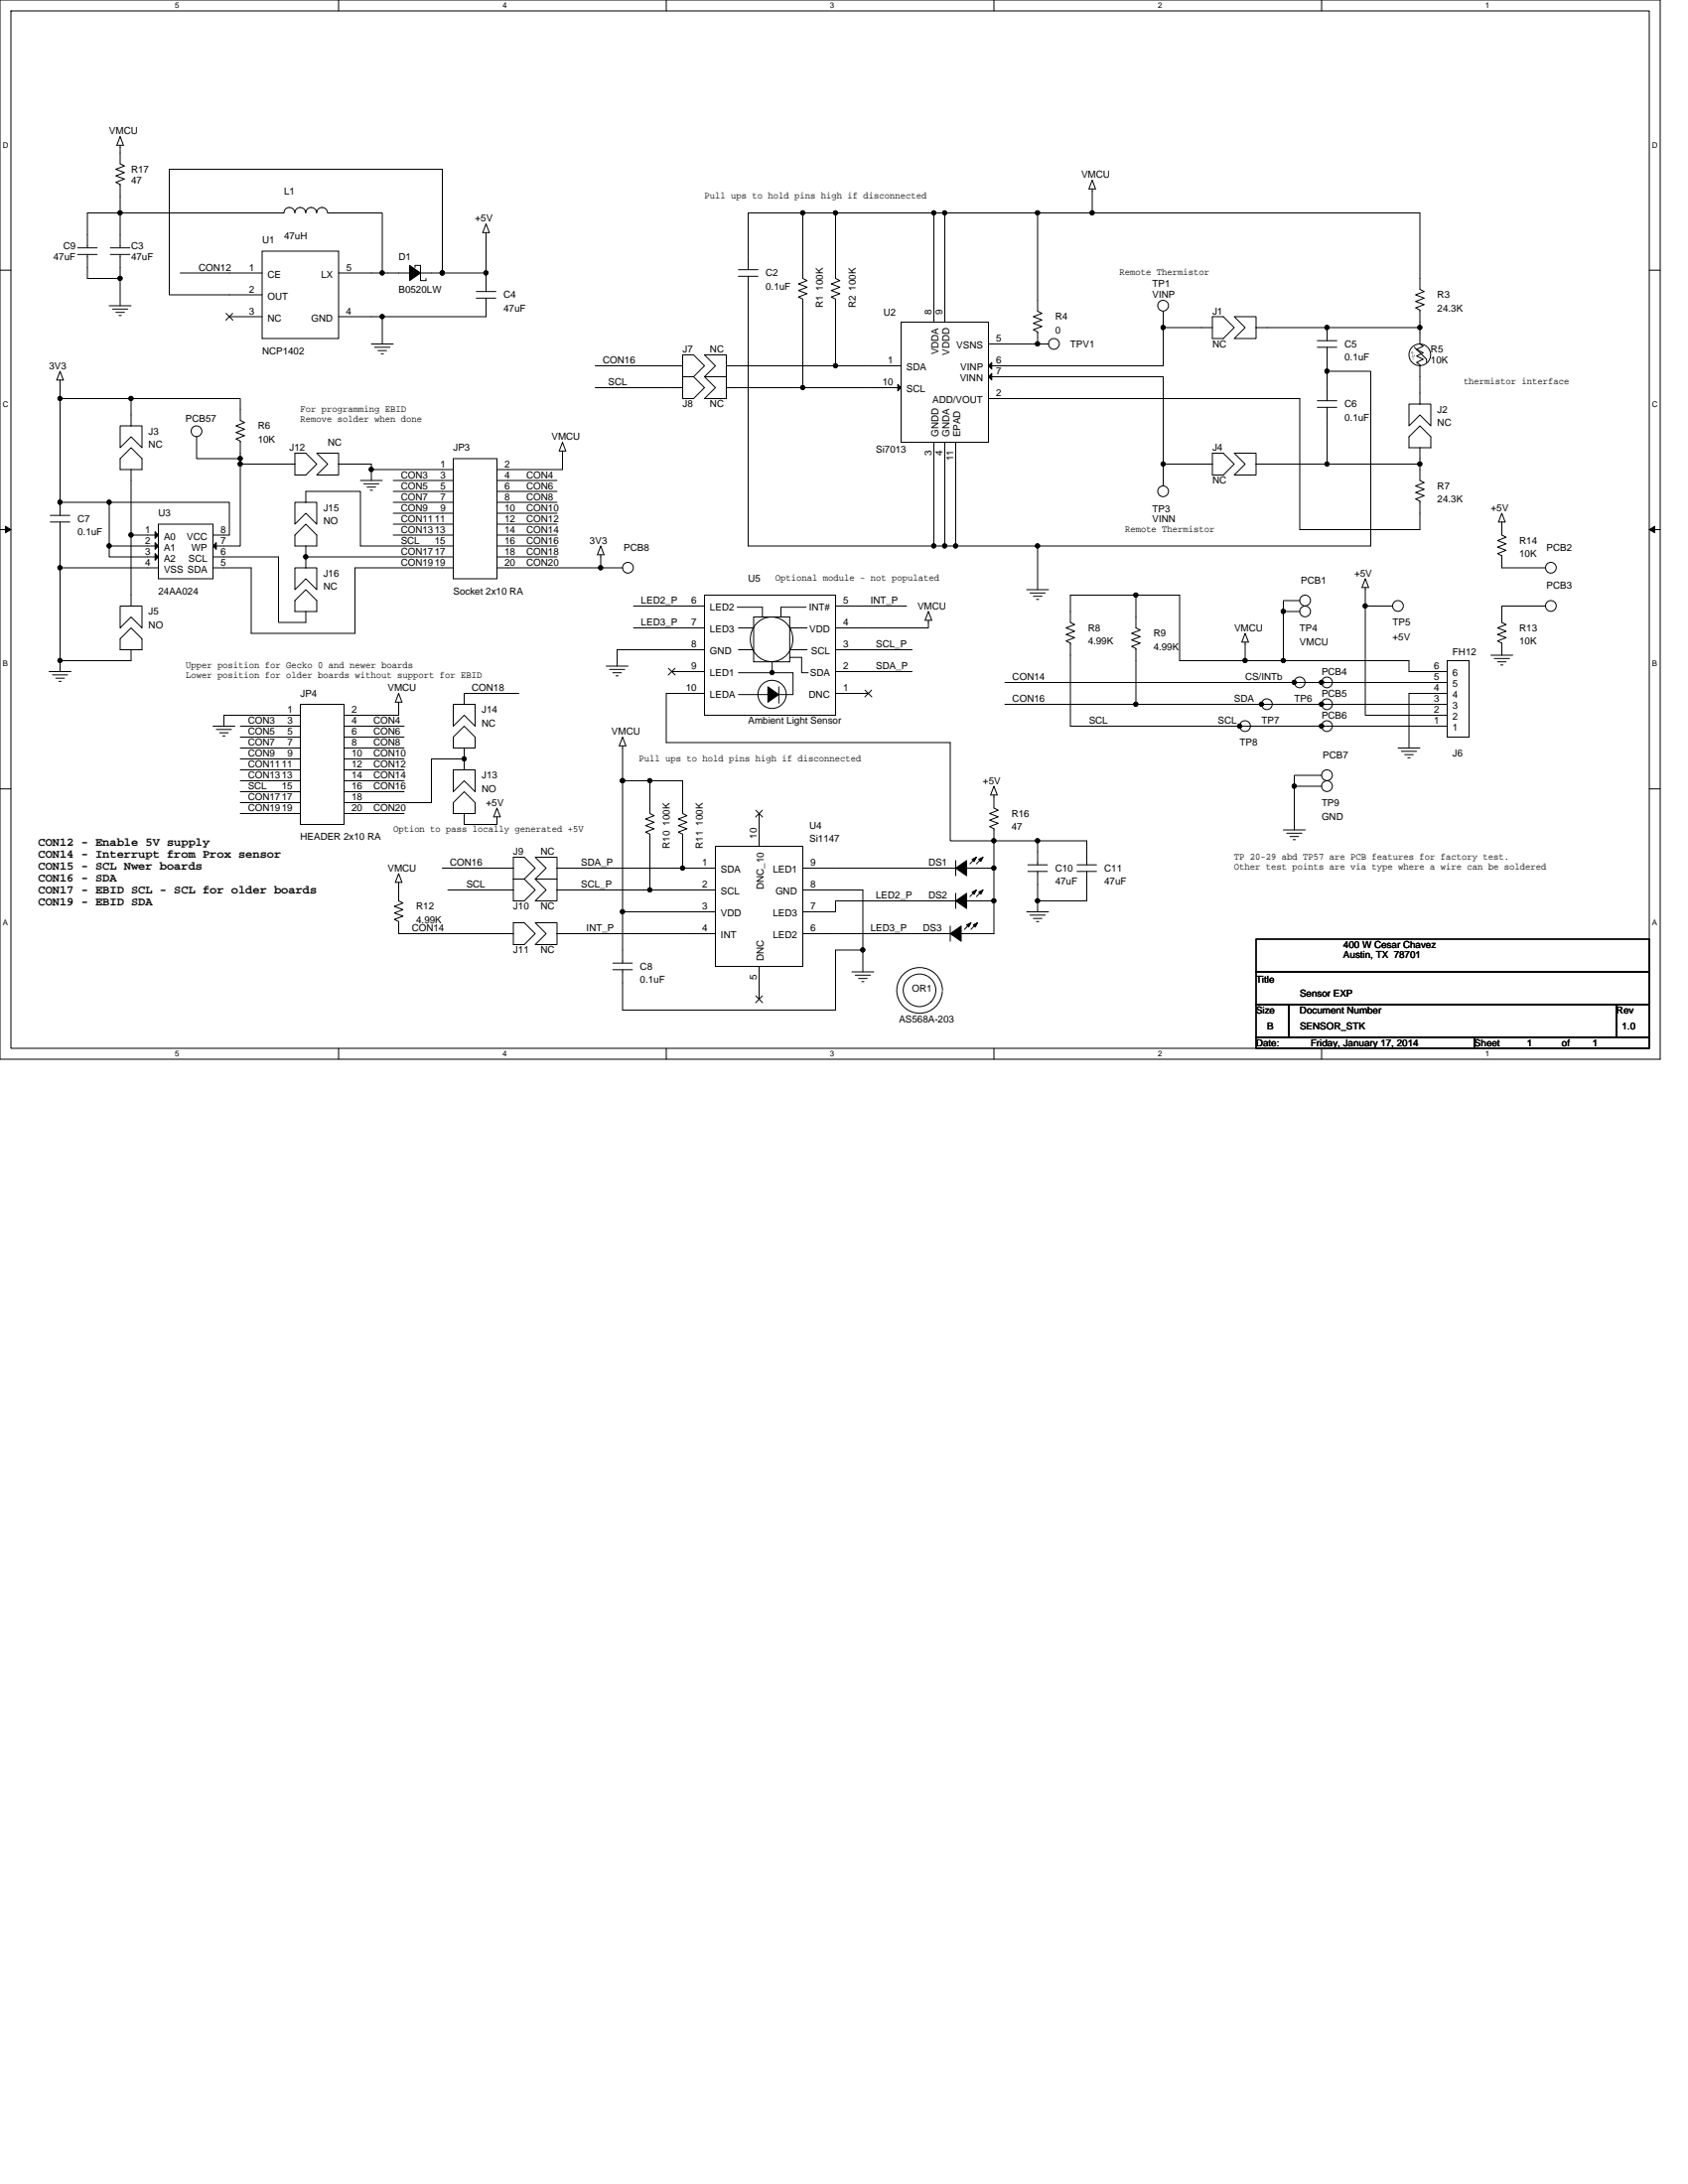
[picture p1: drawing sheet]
<svg xmlns="http://www.w3.org/2000/svg" width="216mm" height="279mm" viewBox="0 0 216 279" stroke-linecap="round" stroke-linejoin="round" font-family="sans-serif">
<path d="M0 0h212.3v135.5h-212.3zM1.4 1.4h209.5v132.7h-209.5z" fill="none" stroke="#000" stroke-width=".13"/>
<g fill="#fff">
<path d="M22.4 .1h.5v1.2h-.5z"/>
<path d="M22.4 134.3h.5v1.1h-.5z"/>
</g>
<path d="M43.3 0v1.4M43.3 134.1v1.4" fill="none" stroke="#000" stroke-width=".13"/>
<g fill="#fff">
<path d="M64.3 .1h.5v1.2h-.5z"/>
<path d="M64.3 134.3h.5v1.1h-.5z"/>
</g>
<path d="M85.2 0v1.4M85.2 134.1v1.4" fill="none" stroke="#000" stroke-width=".13"/>
<g fill="#fff">
<path d="M106.2 .1h.5v1.2h-.5z"/>
<path d="M106.2 134.3h.5v1.1h-.5z"/>
</g>
<path d="M127.1 0v1.4M127.1 134.1v1.4" fill="none" stroke="#000" stroke-width=".13"/>
<g fill="#fff">
<path d="M148.1 .1h.5v1.2h-.5z"/>
<path d="M148.1 134.3h.5v1.1h-.5z"/>
</g>
<path d="M169 0v1.4M169 134.1v1.4" fill="none" stroke="#000" stroke-width=".13"/>
<g fill="#fff">
<path d="M190 .1h.5v1.2h-.5z"/>
<path d="M190 134.3h.5v1.1h-.5z"/>
<path d="M.4 18h.7v1.1h-.7z"/>
<path d="M211.3 18h.7v1.1h-.7z"/>
<path d="M.4 51.1h.7v1.2h-.7z"/>
<path d="M211.3 51.1h.7v1.2h-.7z"/>
</g>
<path d="M0 34.6h1.4M210.9 34.6h1.4" fill="none" stroke="#000" stroke-width=".13"/>
<g fill="#fff">
<path d="M.4 84.3h.6v1.1h-.6z"/>
<path d="M211.3 84.3h.7v1.1h-.7z"/>
</g>
<path d="M0 67.8h1.4M210.9 67.8h1.4" fill="none" stroke="#000" stroke-width=".13"/>
<path d="M.7 67.3l.7 .5-.7 .4zM210.9 67.8l.7-.5v.9z" fill="#000" stroke="#000" stroke-width=".13"/>
<g fill="#fff">
<path d="M.4 117.5h.6v1.1h-.6z"/>
<path d="M211.3 117.5h.7v1.1h-.7z"/>
</g>
<g fill="none" stroke="#000" stroke-width=".13">
<path d="M15.4 17.5l.4 1.1h-.9zM15.4 18.6v2.4l.5 .2-1.1 .5 1.1 .4-1.1 .4 1.1 .4-1.1 .4 .6 .3v3.6M9.9 32.6h2.5M9.9 31.7h2.5M11.2 32.6v3h4.2M14 39.1h2.8M14.1 32.6h2.5M14.1 31.7h2.5M14.4 39.5h1.9M14.8 40h1.1M15.4 35.6v3.5M15.4 32.6v3"/>
<path d="M15.4 27.2v4.5M15.4 27.2h-4.2v4.5M15.4 27.2h20.9M23.1 34.9h10.4M33.5 32.1h9.8v11.2h-9.8zM37.7 27.2a.69 .69 0 0 0-.7-.7 .69 .69 0 0 0-.7 .7M39.1 27.2a.69 .69 0 0 0-.7-.7 .69 .69 0 0 0-.7 .7M40.5 27.2a.69 .69 0 0 0-.7-.7 .69 .69 0 0 0-.7 .7M41.9 27.2a.69 .69 0 0 0-.7-.7 .69 .69 0 0 0-.7 .7M41.9 27.2h7v7.7M43.3 34.9h5.6M48.9 34.9h3.5"/>
<path d="M53.1 34.2v-.2h.7v1.9h.7v-.3M53.8 34.9h2.8M56.6 34.9v-13.2h-34.9v16h11.8M56.6 34.9h5.6M60.9 38.1h2.5M60.9 37.3h2.5M62.2 38.1v2.4h-13.3M62.2 34.9v2.4M62.2 29.8v5.1M62.2 28.6l.4 1.2h-.9zM94.4 34.5h2.5M94.4 35.3h2.5"/>
<path d="M95.7 34.5v-7.3h7v8.4l.5 .3-1.1 .4 1.1 .4-1.1 .5 1.1 .4-1.1 .4 .6 .3v11.3h-9.8M95.7 35.3v34.5h23.7M102.7 27.2h4.2v8.4l.5 .3-1.1 .4 1.1 .4-1.1 .5 1.1 .4-1.1 .4 .6 .3v8.5h-14M106.9 27.2h12.5v14M119.4 27.2h1.4M120.8 27.2h11.9M120.8 27.2v14M132.7 27.2v12.6l.6 .3-1.1 .4 1.1 .4-1.1 .5 1.1 .4-1.1 .4 .5 .3v1.5M132.7 27.2h7M139.7 27.2h41.9v9.8l.6 .3-1.1 .4 1.1 .4-1.1 .5 1.1 .4-1.1 .4 .5 .3v2.2M139.7 23.1l.4 1.1h-.8zM139.7 24.2v3"/>
<path d="M148.8 39.8h.1M148.8 39.8v2.1h6.3M7.7 47.5l.4 1.1h-.8zM7.7 51v13.3M7.7 48.6v2.4M7.7 51h9.1M15.2 40.4h.3M15.4 54.5h2.8v2.8l-1.4-1.4-1.4 1.4zM16.8 57.3l1.4 1.4v1.4h-2.8v-1.4zM16.8 51h13.9v2.8l.6 .3-1.1 .4 1.1 .4-1.1 .4 1.1 .4-1.1 .5 .5 .2v2.3M16.8 51v3.5M25.1 55.9v2.8h5.6"/>
<path d="M25.1 55.9h.1M28.9 40.1l.9 .9M29.3 40.5h4.2M29.8 40.1l-.9 .9M30.7 59.4h7M30.7 58.7v.7M30.7 59.4v10.4h-3.5M37.7 58h1.4l1.4 1.4-1.4 1.4h-1.4zM40.5 58h2.8v2.8h-2.8l1.4-1.4zM43.3 59.4h4.2v.7M43.3 40.5h5.6v3.5M47.5 44h2.8"/>
<path d="M47.9 44.4h2M48.3 44.9h1.1M48.7 45.3h.3M58 58.7h5.6v15.3h-5.6zM71.9 57.7v2.4h-8.3M71.9 56.6l.5 1.1h-.9zM76.1 46.8h11.2M76.1 49.6h11.2M87.3 48.2v1.4M87.3 48.2h1.4M87.3 46.8v-1.4h1.4l1.4 1.4-1.4 1.4M87.3 46.8v1.4"/>
<path d="M88.7 48.2l1.4 1.4-1.4 1.4h-1.4v-1.4M90.1 48.2h2.8v2.8h-2.8l1.4-1.4zM90.1 45.4h2.8v2.8h-2.8l1.4-1.4zM102.7 49.6h12.6M106.9 46.8h8.4M115.3 41.2h11.1v15.4h-11.1zM119.4 56.6v13.2M120.8 56.6v13.2M122.2 56.6v13.2M126.4 51h39.8v16.8h15.4v-3.7l-.5-.3 1.1-.4-1.1-.4 1.1-.4-1.1-.4 1.1-.5-.6-.2v-2.1M126.4 44h6.3M126.4 48.2h22.4v11.2"/>
<path d="M132.7 44h1.4M134.1 44h.1M148.8 41.9v4.9h-22.4M148.8 59.4h6.3M148.8 59.4v2.8M155.1 40.5h1.4l1.4 1.4-1.4 1.4h-1.4zM155.1 58h1.4l1.4 1.4-1.4 1.4h-1.4zM157.9 40.5h2.8v2.8h-2.8l1.4-1.4zM157.9 58h2.8v2.8h-2.8l1.4-1.4zM160.7 41.9h9M160.7 59.4h9M168.5 52.1h2.5"/>
<path d="M168.5 51.3h2.5M168.5 44.4h2.5M168.5 43.6h2.5M169.7 47.5v3.8M169.7 52.1v7.3M169.7 59.4h11.9M169.7 41.9h11.9M169.7 44.4v3.1h5.6v22.3h-42.6M169.7 41.9v1.7M180.2 51.7h2.8v2.8l-1.4-1.4-1.4 1.4zM180.9 44.4l1.6 1.6v.4M181.6 41.9v2.1l.4 .3-.8 .4 .8 .4-.8 .5 .8 .4-.8 .4 .4 .3v5"/>
<path d="M181.6 57.3v2.1M181.6 54.5l1.4 1.4v1.4h-2.8v-1.4zM6.4 65.9h2.5M6.4 66.8h2.5M7.7 72.6h12.6M7.7 64.3h6.3M7.7 66.8v5.8M7.7 72.6v11.9M7.7 64.3v1.6M14 64.3v5.5h6.3M14 64.3h15.3v4.2h-2.1M14 69.8v1.4h6.3"/>
<path d="M15.4 77.5h2.8v2.8l-1.4-1.4-1.4 1.4zM16.8 68.5v9M16.8 60.1v8.4h3.5M20.3 67.1h6.9v6.9h-6.9zM27.2 72.6h4.9v8.4h13.3v-8.4h12.6M27.2 71.2h8.4v8.4h3.5v-1.4M37.7 64.3h2.8v2.8l-1.4-1.4-1.4 1.4zM37.7 72.6h2.8v2.8l-1.4-1.4-1.4 1.4zM39.1 64.3v-1.4h7v7l11.9-.1M39.1 69.8v1.4M39.1 71.2v1.4M39.1 71.2h18.9"/>
<path d="M39.1 67.1l1.4 1.4v1.3h-2.8v-1.3zM39.1 75.4l1.4 1.4v1.4h-2.8v-1.4zM46.1 61.5h2.8M46.5 61.9h2M46.9 62.3h1.1M47.3 62.7h.3M47.5 60.1v1.4M47.5 60.1h10.5M50.3 61.5h7.7M50.3 62.9h7.7M50.3 64.3h7.7M50.3 65.7h7.7"/>
<path d="M50.3 67.1h7.7M50.3 68.5h7.7M63.6 61.5h7.6M63.6 62.9h7.6M63.6 64.3h7.6M63.6 65.7h7.6M63.6 67.1h7.6M63.6 68.5h7.6M63.6 69.8h7.6M63.6 71.2h7.6M63.6 72.6h13.2M76.8 72.6h2.8"/>
<path d="M76.8 71v1.6M76.8 69.8l.5 1.2h-.9zM79.6 72.6h.1M81 77.5h9.1M90.1 76.1h16.8v15.4h-16.8zM94.3 77.7h3.2v1.2M96.4 78.9h4.6v5.8h-4.6zM97 79.6a2.79 2.79 0 0 1 3.7 .2 2.79 2.79 0 0 1 .1 3.8 2.73 2.73 0 0 1-3.4 .7 2.73 2.73 0 0 1-1.4-3.2l.2-.6 .4-.5zM103.1 77.7h-3.2v1.2M116 77.5h-9.1M118.7 78.2l.5 1.2h-.9zM118.7 79.4v.9h-11.8"/>
<path d="M119.4 69.8h1.4M120.8 69.8h1.4M122.2 69.9h10.5v5.5M131.3 75.4h2.8M131.7 75.9h2M132.2 76.3h1.1M132.6 76.7h.3M145.3 76.1h-8.4v3.5l.6 .3-1.1 .4 1.1 .5-1.1 .4 1.1 .4-1.1 .4 .5 .3v10.6h21.7M148.8 62.2h.1M164.1 78.2v6.3h-4.8M164.1 78.2h2.1M166.2 76.8h.1"/>
<path d="M166.2 78.2h.1M166.2 76.8h-2.1v1.4M174.6 74l.4 1.2h-.8zM174.6 77.5v14h10.5M174.6 75.2v2.3M174.6 77.5h3.5M178.1 77.5h.1M192.1 65.7l.4 1.1h-.8zM192.1 66.8v1.7l.5 .2-1.1 .5 1.1 .4-1.1 .4 1.1 .4-1.1 .4 .6 .3v1.5h5.6M197.7 77.5h-5.6v2.1l.5 .3-1.1 .4 1.1 .5-1.1 .4 1.1 .4-1.1 .4 .6 .3v1.5M197.7 77.5h.1M197.7 72.6h.1"/>
<path d="M6.3 85.9h2.8M6.7 86.3h2M7.1 86.8h1.1M7.5 87.2h.3M7.7 84.5v1.4M16.8 80.3l1.4 1.4v1.4h-2.8v-1.4zM16.8 83.1v1.4h-9.1M27.2 92.9h2.8M27.7 93.3h1.9M28.1 93.7h1.1M28.5 94.1h.3M30.7 92.9h7.7"/>
<path d="M30.7 94.3h7.7M30.7 95.7h7.7M30.7 97.1h7.7M30.7 98.5h7.7M30.7 99.9h7.7M38.4 90.1h5.6v15.4h-5.6zM38.4 91.5h-9.8v1.4M44 94.3h7.7M44 92.9h7.7M44 95.7h7.7M44 97.1h7.7M44 98.5h7.7"/>
<path d="M44 99.9h7.7M51 89.8v1.7h-7M51 88.7l.4 1.1h-.8zM58 90.1h2.8v2.8l-1.4-1.4-1.4 1.4zM58 98.5h2.8v2.8l-1.4-1.4-1.4 1.4zM59.4 92.9l1.4 1.4v1.4h-2.8v-1.4zM59.4 97.1h-4.2v5.6h-11.2M59.4 95.7v1.4M59.4 97.1v1.4M66.4 88.7h-7v1.4M77.5 85.2h2.8M78 85.6h1.9"/>
<path d="M78.4 86.1h1.1M78.8 86.5h.3M79.6 99.9h3.5v4.2l.6 .3-1.1 .4 1.1 .4-1.1 .4 1.1 .4-1.1 .4 .5 .3v7.2M79.6 99.9v16.7h11.9M79.6 95.4v4.5M79.6 94.3l.5 1.1h-.9zM81 80.3h9.1M83.1 99.9h4.2v4.2l.6 .3-1.1 .4 1.1 .4-1.1 .4 1.1 .4-1.1 .4 .5 .3v4.4M85.5 85.5l.9 .9M85.9 85.9h4.2M86.3 85.5l-.8 .9M90.1 83.1h-11.2v2.1"/>
<path d="M90.1 88.7h-4.9v6.3h36.3v12.6h5.6M94.4 88.9h3.8M94.4 80.3h2M94.4 83.1h2M94.4 86.1h7v2.8h-1.8M98.8 84.7v1.4M99.6 87.9v2.1M101 84.1h1.5v2h.9M101 80.3h2.2M101 83.1h2.2M106.9 83.1h9.7M106.9 85.9h9.7"/>
<path d="M106.9 88.7h4.2M110.6 88.3l.9 .9M111.5 88.3l-.9 .9M128.5 87.3h37M145.3 90.1h16.1M158.6 92.9h26.5M158.6 92.9h.1M159.3 81l.4 1.1h-.9zM159.3 82.1v2.4h-8.4v-8.4h-5.6v4.2l.5 .3-1.1 .4 1.1 .4-1.1 .5 1.1 .4-1.1 .4 .6 .3v7.1h-16.8M161.4 90.1h7.6M161.4 90.1h.1M164.1 84.5h16.1v1.4h4.9"/>
<path d="M165.5 87.3h3.5M165.5 87.3h.1M169 90.1h16.1M169 87.3h16.1M169 99.2h.1M169 87.3h.1M169 90.1h.1M169 92.9h.1M169 99.2h-3.5v1.4M178.8 95.7h2.8M179.2 96.1h2M179.7 96.5h1.1"/>
<path d="M180.1 96.9h.3M185.1 84.5h2.8v9.8h-2.8zM185.1 88.7h-4.9v7M190.7 83.8h2.8M191.1 84.2h2M191.5 84.7h1.1M191.9 85.1h.3M0 100.9h1.4M30.7 101.3h7.7M30.7 102.7h7.7M30.7 104.1h7.7M44 104.1h7.7"/>
<path d="M44 101.3h7.7M51 112.9v2.4l.5 .2-1.1 .5 1.1 .4-1.1 .4 1.1 .4-1.1 .4 .6 .3v1.5h14.7M51 111.8l.4 1.1h-.8zM56.6 111.1h9.1M57.3 113.9h8.4M58 102.7l1.4-1.4 1.4 1.4v1.4h-2.8zM59.4 104.1v1.4h4.2v-1M63.6 103.4l.4 1.1h-.9zM65.7 112.5v1.4M65.7 112.5h1.4M65.7 111.1v-1.4h1.4l1.4 1.4-1.4 1.4M65.7 111.1v1.4"/>
<path d="M65.7 118h1.4l1.4 1.4-1.4 1.4h-1.4zM67.1 112.5l1.4 1.4-1.4 1.4h-1.4v-1.4M68.5 112.5h2.7v2.8h-2.7l1.3-1.4zM68.5 109.7h2.7v2.8h-2.7l1.3-1.4zM68.5 118h2.7v2.8h-2.7l1.4-1.4zM71.2 111.1h16.1M71.2 119.4h20.3M71.2 113.9h11.9M79.6 116.6v6.6M87.3 111.1h4.2M91.5 108.3h11.2v15.3h-11.2zM91.5 113.9h-8.4"/>
<path d="M96.7 103.7l.8 .8M97.1 104.1v4.2M97.5 103.7l-.9 .8M102.7 111.1h19.5M102.7 119.4h18.8M102.7 113.9h7.7v7.6M121.5 118.5v1.9M122.2 115.3h-15.3v1.3h-4.2M122.2 114.3v1.9M122.2 110.1v1.9M122.9 115.3h4.2M124.2 118l-.8 .9"/>
<path d="M124.9 109.7l-.8 .8M124.9 113.9l-.8 .8M125 118l-.8 .9M125.7 109.7l-.8 .8M125.7 113.9l-.8 .8M127.1 100.6l.5 1.1h-.9zM127.1 115.3v4.1h-4.9M127.1 107.6v3.5M127.1 111.1v4.2M127.1 101.7v1.7l.6 .3-1.1 .4 1.1 .4-1.1 .4 1.1 .4-1.1 .4 .5 .3v1.6M127.1 111.1h-4.2M127.1 107.6h5.6v3"/>
<path d="M131.3 116.6h2.8M131.5 111.5h2.5M131.5 110.6h2.5M131.7 117.1h2M132.2 117.5h1.1M132.6 117.9h.3M132.7 111.5v3.8M132.7 107.6h6.3v3M132.7 115.3v1.3M137.8 111.5h2.5M137.8 110.6h2.5M139 111.5v3.8h-6.3"/>
<path d="M164.1 106.2h2.8M164.6 106.6h1.9M165 107h1.1M165.4 107.4h.3M165.5 100.6h3.5M165.5 100.6v5.6M169 100.6h.1M210.9 100.9h1.4M78.4 123.2h2.5M78.4 124.1h2.5M96.7 127.4l.8 .9M97.1 123.6v4.2"/>
<path d="M97.5 127.4l-.9 .9M109 124.3h2.8M109.4 124.8h1.9M109.8 125.2h1.1M110.2 125.6h.3M110.4 121.5h-3.5v7.7h-27.3v-5.1M110.4 121.5v2.8M120.5 126.7a2.92 2.92 0 0 0-4.1-2.7 2.92 2.92 0 0 0-.7 4.8 2.92 2.92 0 0 0 4.7-1.3l.1-.7M160.7 132.7h27.9v1.4h-27.9zM160.7 128.5h4.1v4.2h-4.1zM160.7 120.1h50.2v4.2h-50.2zM160.7 124.3h50.2v4.2h-50.2z"/>
<path d="M164.8 128.5h42v4.2h-42zM188.6 132.7h22.3v1.4h-22.3zM206.8 128.5h4.1v4.2h-4.1z"/>
<circle cx="148.8" cy="39.1" r=".69"/>
<circle cx="25.1" cy="55.2" r=".69"/>
<circle cx="134.8" cy="44" r=".69"/>
<circle cx="181.6" cy="45.4" r="1.39"/>
<circle cx="80.3" cy="72.6" r=".69"/>
<circle cx="148.8" cy="62.9" r=".69"/>
<circle cx="166.9" cy="76.8" r=".69"/>
<circle cx="166.9" cy="78.2" r=".69"/>
<circle cx="178.8" cy="77.5" r=".69"/>
<circle cx="198.4" cy="72.6" r=".69"/>
<circle cx="198.4" cy="77.5" r=".69"/>
<circle cx="98.8" cy="88.8" r="1.81"/>
<circle cx="159.2" cy="92.9" r=".69"/>
<circle cx="162" cy="90.1" r=".69"/>
<circle cx="166.2" cy="87.3" r=".69"/>
<circle cx="169.7" cy="92.9" r=".69"/>
<circle cx="169.7" cy="87.3" r=".69"/>
<circle cx="169.7" cy="99.2" r=".69"/>
<circle cx="169.7" cy="90.1" r=".69"/>
<circle cx="169.7" cy="100.6" r=".69"/>
<circle cx="117.6" cy="126.7" r="2.08"/>
</g>
<g fill="#000" stroke="#000" stroke-width=".13">
<path d="M114.8 49.2l.5 .4-.5 .4zM126.4 48.2l.5-.4v.8zM126.4 46.8l.5-.4v.8zM19.8 68l.5 .5-.5 .4zM19.8 69.4l.5 .4-.5 .5zM19.8 70.8l.5 .4-.5 .5zM27.2 69.8l.5-.4v.9z"/>
<path d="M52.4 34l1.4 .9-1.4 1z" fill-rule="evenodd"/>
<path d="M98.2 87.9l1.4 1-1.4 .9z" fill-rule="evenodd"/>
<path d="M121.5 119.4l1.4-.9v1.9z" fill-rule="evenodd"/>
<path d="M122.2 111.1l1.4-1v1.9z" fill-rule="evenodd"/>
<path d="M122.2 115.3l1.4-1v1.9z" fill-rule="evenodd"/>
<path d="M123.6 118.3l.6-.3-.3 .6z" fill-rule="evenodd"/>
<path d="M124.3 109.9l.6-.2-.3 .5z" fill-rule="evenodd"/>
<path d="M124.3 114.1l.6-.2-.3 .5z" fill-rule="evenodd"/>
<path d="M124.5 118.3l.5-.3-.2 .6z" fill-rule="evenodd"/>
<path d="M125.2 109.9l.5-.2-.2 .5z" fill-rule="evenodd"/>
<path d="M125.2 114.1l.5-.2-.2 .5z" fill-rule="evenodd"/>
<circle cx="15.4" cy="27.2" r=".27"/>
<circle cx="15.4" cy="35.6" r=".27"/>
<circle cx="48.9" cy="34.9" r=".27"/>
<circle cx="56.6" cy="34.9" r=".27"/>
<circle cx="62.2" cy="34.9" r=".27"/>
<circle cx="102.7" cy="27.2" r=".27"/>
<circle cx="106.9" cy="27.2" r=".27"/>
<circle cx="119.4" cy="27.2" r=".27"/>
<circle cx="120.8" cy="27.2" r=".27"/>
<circle cx="132.7" cy="27.2" r=".27"/>
<circle cx="139.7" cy="27.2" r=".27"/>
<circle cx="7.7" cy="51" r=".27"/>
<circle cx="16.8" cy="51" r=".27"/>
<circle cx="30.7" cy="59.4" r=".27"/>
<circle cx="30.7" cy="58.7" r=".27"/>
<circle cx="48.9" cy="40.5" r=".27"/>
<circle cx="102.7" cy="49.6" r=".27"/>
<circle cx="106.9" cy="46.8" r=".27"/>
<circle cx="132.7" cy="44" r=".27"/>
<circle cx="148.8" cy="59.4" r=".27"/>
<circle cx="148.8" cy="41.9" r=".27"/>
<circle cx="169.7" cy="47.5" r=".27"/>
<circle cx="169.7" cy="59.4" r=".27"/>
<circle cx="169.7" cy="41.9" r=".27"/>
<circle cx="181.6" cy="59.4" r=".27"/>
<circle cx="181.6" cy="41.9" r=".27"/>
<circle cx="7.7" cy="72.6" r=".27"/>
<circle cx="7.7" cy="64.2" r=".27"/>
<circle cx="14" cy="64.2" r=".27"/>
<circle cx="14" cy="69.8" r=".27"/>
<circle cx="16.8" cy="68.4" r=".27"/>
<circle cx="39.1" cy="71.2" r=".27"/>
<circle cx="47.5" cy="60.1" r=".27"/>
<circle cx="76.8" cy="72.6" r=".27"/>
<circle cx="119.4" cy="69.8" r=".27"/>
<circle cx="120.8" cy="69.8" r=".27"/>
<circle cx="122.2" cy="69.8" r=".27"/>
<circle cx="132.7" cy="69.8" r=".27"/>
<circle cx="145.3" cy="76.1" r=".27"/>
<circle cx="164.1" cy="78.2" r=".27"/>
<circle cx="174.6" cy="77.5" r=".27"/>
<circle cx="7.7" cy="84.5" r=".27"/>
<circle cx="59.4" cy="97.1" r=".27"/>
<circle cx="79.6" cy="99.9" r=".27"/>
<circle cx="83.1" cy="99.9" r=".27"/>
<circle cx="98.7" cy="86" r=".27"/>
<circle cx="145.3" cy="90.1" r=".27"/>
<circle cx="158.5" cy="92.9" r=".27"/>
<circle cx="159.2" cy="84.5" r=".27"/>
<circle cx="161.3" cy="90.1" r=".27"/>
<circle cx="164.1" cy="84.5" r=".27"/>
<circle cx="165.5" cy="87.3" r=".27"/>
<circle cx="169" cy="92.9" r=".27"/>
<circle cx="169" cy="87.3" r=".27"/>
<circle cx="169" cy="90.1" r=".27"/>
<circle cx="79.6" cy="116.6" r=".27"/>
<circle cx="83.1" cy="113.8" r=".27"/>
<circle cx="87.3" cy="111" r=".27"/>
<circle cx="127.1" cy="107.6" r=".27"/>
<circle cx="127.1" cy="115.2" r=".27"/>
<circle cx="127.1" cy="111" r=".27"/>
<circle cx="132.7" cy="107.6" r=".27"/>
<circle cx="132.7" cy="115.2" r=".27"/>
<circle cx="165.5" cy="100.6" r=".27"/>
<circle cx="110.3" cy="121.5" r=".27"/>
</g>
<g font-size="1.5">
<text x="4.9" y="108.1">CON12 - Enable 5V supply</text>
<text x="4.9" y="109.7">CON14 - Interrupt from Prox sensor</text>
<text x="4.9" y="111.2">CON15 - SCL Nwer boards</text>
<text x="4.9" y="112.7">CON16 - SDA</text>
<text x="4.9" y="114.2">CON17 - EBID SCL - SCL for older boards</text>
<text x="4.9" y="115.8">CON19 - EBID SDA</text>
</g>
<g font-size="1.2">
<text x="14" y="17.2">VMCU</text>
<text x="16.8" y="22.1">R17</text>
<text x="16.8" y="23.5">47</text>
<text x="138.3" y="22.8">VMCU</text>
<text x="36.3" y="24.9">L1</text>
<text x="60.8" y="28.4">+5V</text>
<text x="90.1" y="25.4">Pull ups to hold pins high if disconnected</text>
<text x="6.8" y="33.3">47uF</text>
<text x="8.1" y="31.9">C9</text>
<text x="16.8" y="31.9">C3</text>
<text x="16.8" y="33.3">47uF</text>
<text x="25.4" y="34.6">CON12</text>
<text x="31.9" y="34.6">1</text>
<text x="33.5" y="31.2">U1</text>
<text x="34.2" y="35.5">CE</text>
<text x="36.3" y="30.6">47uH</text>
<text x="41.1" y="35.5">LX</text>
<text x="44.3" y="34.6">5</text>
<text x="51" y="33.3">D1</text>
<text x="97.9" y="35.3">C2</text>
<text x="143.2" y="35.2">Remote Thermistor</text>
<text x="31.9" y="37.4">2</text>
<text x="31.9" y="40.2">3</text>
<text x="34.2" y="38.3">OUT</text>
<text x="34.2" y="41.1">NC</text>
<text x="39.8" y="41.1">GND</text>
<text x="44.3" y="40.2">4</text>
<text x="51" y="37.4">B0520LW</text>
<text x="64.4" y="38.1">C4</text>
<text x="64.4" y="39.8">47uF</text>
<text x="97.9" y="37">0.1uF</text>
<text x="105.2" y="39.4" transform="rotate(-90 105.2 39.4)">R1 100K</text>
<text x="109.4" y="39.4" transform="rotate(-90 109.4 39.4)">R2 100K</text>
<text x="113" y="40.4">U2</text>
<text x="119.1" y="40.2" transform="rotate(-90 119.1 40.2)">8</text>
<text x="120.5" y="40.2" transform="rotate(-90 120.5 40.2)">9</text>
<text x="135" y="40.9">R4</text>
<text x="147.4" y="36.7">TP1</text>
<text x="147.4" y="38.1">VINP</text>
<text x="155.1" y="40.2">J1</text>
<text x="183.9" y="38.1">R3</text>
<text x="183.9" y="39.8">24.3K</text>
<text x="6.3" y="47.2">3V3</text>
<text x="33.5" y="45.3">NCP1402</text>
<text x="77.1" y="46.5">CON16</text>
<text x="87.3" y="45.1">J7</text>
<text x="90.8" y="45.1">NC</text>
<text x="113.6" y="46.5">1</text>
<text x="116" y="47.4">SDA</text>
<text x="120" y="45.4" transform="rotate(-90 120 45.4)">VDDA</text>
<text x="121.4" y="45.5" transform="rotate(-90 121.4 45.5)">VDDD</text>
<text x="122.3" y="44.6">VSNS</text>
<text x="122.9" y="47.4">VINP</text>
<text x="127.4" y="47.9">7</text>
<text x="127.4" y="46.5">6</text>
<text x="127.4" y="43.7">5</text>
<text x="135" y="42.6">0</text>
<text x="136.9" y="44.4">TPV1</text>
<text x="155.1" y="44.4">NC</text>
<text x="172" y="44.4">C5</text>
<text x="172" y="46.1">0.1uF</text>
<text x="183" y="45.1">R5</text>
<text x="183" y="46.5">10K</text>
<text x="23.7" y="53.9">PCB57</text>
<text x="38.4" y="52.7">For programming EBID</text>
<text x="38.4" y="53.9">Remove solder when done</text>
<text x="77.8" y="49.3">SCL</text>
<text x="87.3" y="52.1">J8</text>
<text x="90.8" y="52.1">NC</text>
<text x="112.9" y="49.3">10</text>
<text x="116" y="50.2">SCL</text>
<text x="119.3" y="51.6">ADD/VOUT</text>
<text x="122.8" y="48.8">VINN</text>
<text x="127.4" y="50.7">2</text>
<text x="172" y="52.1">C6</text>
<text x="172" y="53.8">0.1uF</text>
<text x="183.9" y="52.8">J2</text>
<text x="187.2" y="49.2">thermistor interface</text>
<text x="19" y="55.6">J3</text>
<text x="19" y="57.3">NC</text>
<text x="33" y="54.9">R6</text>
<text x="33" y="56.6">10K</text>
<text x="37" y="57.7">J12</text>
<text x="41.9" y="57">NC</text>
<text x="56.3" y="59.8">1</text>
<text x="58" y="57.7">JP3</text>
<text x="64.5" y="59.8">2</text>
<text x="70.5" y="56.3">VMCU</text>
<text x="112" y="58">Si7013</text>
<text x="119.1" y="58.3" transform="rotate(-90 119.1 58.3)">3</text>
<text x="120" y="55.9" transform="rotate(-90 120 55.9)">GNDD</text>
<text x="120.5" y="58.3" transform="rotate(-90 120.5 58.3)">4</text>
<text x="121.4" y="55.9" transform="rotate(-90 121.4 55.9)">GNDA</text>
<text x="121.9" y="58.9" transform="rotate(-90 121.9 58.9)">11</text>
<text x="122.8" y="55.9" transform="rotate(-90 122.8 55.9)">EPAD</text>
<text x="155.1" y="57.7">J4</text>
<text x="183.9" y="54.5">NC</text>
<text x="41.4" y="65.4">J15</text>
<text x="51.3" y="61.2">CON3</text>
<text x="51.3" y="62.6">CON5</text>
<text x="51.3" y="64">CON7</text>
<text x="51.3" y="65.4">CON9</text>
<text x="56.3" y="61.2">3</text>
<text x="56.3" y="62.6">5</text>
<text x="56.3" y="64">7</text>
<text x="56.3" y="65.4">9</text>
<text x="64.5" y="61.2">4</text>
<text x="64.5" y="62.6">6</text>
<text x="64.5" y="64">8</text>
<text x="64.5" y="65.4">10</text>
<text x="67.3" y="61.2">CON4</text>
<text x="67.3" y="62.6">CON6</text>
<text x="67.3" y="64">CON8</text>
<text x="67.3" y="65.4">CON10</text>
<text x="147.4" y="65.5">TP3</text>
<text x="155.1" y="61.9">NC</text>
<text x="183.9" y="62.6">R7</text>
<text x="183.9" y="64.3">24.3K</text>
<text x="190.7" y="65.4">+5V</text>
<text x="9.9" y="66.8">C7</text>
<text x="9.9" y="68.5">0.1uF</text>
<text x="18.6" y="68.2">1</text>
<text x="18.6" y="69.6">2</text>
<text x="18.6" y="71">3</text>
<text x="20.3" y="66.1">U3</text>
<text x="21" y="69">A0</text>
<text x="21" y="70.4">A1</text>
<text x="21" y="71.8">A2</text>
<text x="23.9" y="69">VCC</text>
<text x="24.1" y="71.8">SCL</text>
<text x="24.5" y="70.4">WP</text>
<text x="28.2" y="69.6">7</text>
<text x="28.2" y="71">6</text>
<text x="28.2" y="68.2">8</text>
<text x="41.4" y="67.1">NO</text>
<text x="51.3" y="66.8">CON1111</text>
<text x="51.3" y="68.2">CON1313</text>
<text x="51.3" y="71">CON1717</text>
<text x="51.3" y="69.6">SCL</text>
<text x="55.6" y="69.6">15</text>
<text x="64.5" y="66.8">12</text>
<text x="64.5" y="68.2">14</text>
<text x="64.5" y="69.6">16</text>
<text x="64.5" y="71">18</text>
<text x="67.3" y="66.8">CON12</text>
<text x="67.3" y="68.2">CON14</text>
<text x="67.3" y="69.6">CON16</text>
<text x="67.3" y="71">CON18</text>
<text x="75.4" y="69.6">3V3</text>
<text x="79.8" y="70.4">PCB8</text>
<text x="143.9" y="68.1">Remote Thermistor</text>
<text x="147.4" y="66.8">VINN</text>
<text x="194.3" y="69.6">R14</text>
<text x="194.3" y="71.2">10K</text>
<text x="197.8" y="70.4">PCB2</text>
<text x="18.6" y="72.3">4</text>
<text x="20.3" y="76">24AA024</text>
<text x="21" y="73.2">VSS SDA</text>
<text x="28.2" y="72.3">5</text>
<text x="41.4" y="73.8">J16</text>
<text x="41.4" y="75.4">NC</text>
<text x="51.3" y="72.4">CON1919</text>
<text x="58" y="76">Socket 2x10 RA</text>
<text x="64.5" y="72.3">20</text>
<text x="67.3" y="72.4">CON20</text>
<text x="82" y="77.3">LED2_P</text>
<text x="88.4" y="77.2">6</text>
<text x="95.7" y="74.5">U5</text>
<text x="99.2" y="74.3">Optional module - not populated</text>
<text x="107.8" y="77.2">5</text>
<text x="111.3" y="77.3">INT_P</text>
<text x="117.3" y="78">VMCU</text>
<text x="166.4" y="74.6">PCB1</text>
<text x="173.2" y="73.8">+5V</text>
<text x="197.8" y="75.3">PCB3</text>
<text x="19" y="78.7">J5</text>
<text x="19" y="80.3">NO</text>
<text x="82" y="80.1">LED3_P</text>
<text x="88.4" y="80">7</text>
<text x="88.4" y="82.8">8</text>
<text x="90.8" y="78.1">LED2</text>
<text x="90.8" y="80.9">LED3</text>
<text x="90.8" y="83.7">GND</text>
<text x="103.5" y="78.1">INT#</text>
<text x="103.5" y="80.9">VDD</text>
<text x="103.7" y="83.7">SCL</text>
<text x="107.8" y="82.8">3</text>
<text x="107.8" y="80">4</text>
<text x="112" y="82.8">SCL_P</text>
<text x="139.1" y="80.8">R8</text>
<text x="139.1" y="82.4">4.99K</text>
<text x="147.5" y="81.4">R9</text>
<text x="147.5" y="83.1">4.99K</text>
<text x="157.9" y="80.8">VMCU</text>
<text x="166.2" y="80.8">TP4</text>
<text x="166.2" y="82.6">VMCU</text>
<text x="178.1" y="80.1">TP5</text>
<text x="178.1" y="81.9">+5V</text>
<text x="185.8" y="83.8">FH12</text>
<text x="194.3" y="80.8">R13</text>
<text x="194.3" y="82.4">10K</text>
<text x="23.7" y="85.5">Upper position for Gecko 0 and newer boards</text>
<text x="23.7" y="86.8">Lower position for older boards without support for EBID</text>
<text x="38.4" y="89.1">JP4</text>
<text x="49.6" y="88.4">VMCU</text>
<text x="60.3" y="88.4">CON18</text>
<text x="87.7" y="88.4">10</text>
<text x="88.4" y="85.6">9</text>
<text x="90.8" y="86.5">LED1</text>
<text x="90.8" y="89.3">LEDA</text>
<text x="103.4" y="89.3">DNC</text>
<text x="103.6" y="86.5">SDA</text>
<text x="107.8" y="88.4">1</text>
<text x="107.8" y="85.6">2</text>
<text x="112" y="85.6">SDA_P</text>
<text x="129.5" y="87">CON14</text>
<text x="129.5" y="89.8">CON16</text>
<text x="157.9" y="89.8">SDA</text>
<text x="159.3" y="87">CS/INTb</text>
<text x="165.5" y="89.8">TP6</text>
<text x="169" y="86.3">PCB4</text>
<text x="169" y="89.1">PCB5</text>
<text x="183.4" y="89.8">3</text>
<text x="183.4" y="88.4">4</text>
<text x="183.4" y="87">5</text>
<text x="183.4" y="85.6">6</text>
<text x="185.8" y="89.3">4</text>
<text x="185.8" y="87.9">5</text>
<text x="185.8" y="86.5">6</text>
<text x="31.7" y="92.6">CON3</text>
<text x="31.7" y="94">CON5</text>
<text x="31.7" y="95.4">CON7</text>
<text x="36.7" y="91.2">1</text>
<text x="36.7" y="92.6">3</text>
<text x="36.7" y="94">5</text>
<text x="36.7" y="95.4">7</text>
<text x="45" y="91.2">2</text>
<text x="45" y="92.6">4</text>
<text x="45" y="94">6</text>
<text x="45" y="95.4">8</text>
<text x="47.8" y="94">CON6</text>
<text x="47.8" y="92.6">CON4</text>
<text x="47.8" y="95.4">CON8</text>
<text x="61.6" y="91.2">J14</text>
<text x="61.6" y="92.9">NC</text>
<text x="78.2" y="94">VMCU</text>
<text x="95.7" y="92.6">Ambient Light Sensor</text>
<text x="139.3" y="92.6">SCL</text>
<text x="155.8" y="92.6">SCL</text>
<text x="158.6" y="95.4">TP8</text>
<text x="161.4" y="92.6">TP7</text>
<text x="169" y="91.9">PCB6</text>
<text x="183.4" y="92.6">1</text>
<text x="183.4" y="91.2">2</text>
<text x="185.8" y="93.5">1</text>
<text x="185.8" y="92.1">2</text>
<text x="185.8" y="90.7">3</text>
<text x="31.7" y="96.8">CON9</text>
<text x="31.7" y="98.2">CON1111</text>
<text x="31.7" y="99.6">CON1313</text>
<text x="31.7" y="101">SCL</text>
<text x="36" y="101">15</text>
<text x="36.7" y="96.8">9</text>
<text x="45" y="96.8">10</text>
<text x="45" y="98.2">12</text>
<text x="45" y="99.6">14</text>
<text x="45" y="101">16</text>
<text x="47.8" y="96.8">CON10</text>
<text x="47.8" y="98.2">CON12</text>
<text x="47.8" y="99.6">CON14</text>
<text x="47.8" y="101">CON16</text>
<text x="61.6" y="99.6">J13</text>
<text x="61.6" y="101.3">NO</text>
<text x="81.7" y="97.4">Pull ups to hold pins high if disconnected</text>
<text x="125.7" y="100.3">+5V</text>
<text x="169.2" y="97">PCB7</text>
<text x="185.8" y="96.8">J6</text>
<text x="31.7" y="102.4">CON1717</text>
<text x="31.7" y="103.8">CON1919</text>
<text x="38.4" y="107.4">HEADER 2x10 RA</text>
<text x="45" y="102.4">18</text>
<text x="45" y="103.8">20</text>
<text x="47.8" y="103.8">CON20</text>
<text x="50.3" y="106.5">Option to pass locally generated +5V</text>
<text x="62.2" y="103.1">+5V</text>
<text x="96.8" y="107.3" transform="rotate(-90 96.8 107.3)">10</text>
<text x="103.5" y="106">U4</text>
<text x="103.5" y="107.7">Si1147</text>
<text x="129.4" y="104.5">R16</text>
<text x="129.4" y="106.2">47</text>
<text x="169" y="103.1">TP9</text>
<text x="169" y="104.9">GND</text>
<text x="49.6" y="111.5">VMCU</text>
<text x="57.6" y="110.8">CON16</text>
<text x="59.6" y="113.6">SCL</text>
<text x="65.7" y="109.4">J9</text>
<text x="69.2" y="109.4">NC</text>
<text x="74.3" y="110.8">SDA_P</text>
<text x="74.3" y="113.6">SCL_P</text>
<text x="85.7" y="108.5" transform="rotate(-90 85.7 108.5)">R10 100K</text>
<text x="89.8" y="110.8">1</text>
<text x="89.8" y="113.6">2</text>
<text x="89.9" y="108.5" transform="rotate(-90 89.9 108.5)">R11 100K</text>
<text x="92.2" y="111.6">SDA</text>
<text x="97.7" y="113.8" transform="rotate(-90 97.7 113.8)">DNC_10</text>
<text x="98.8" y="111.6">LED1</text>
<text x="103.7" y="113.6">8</text>
<text x="103.7" y="110.8">9</text>
<text x="118.7" y="110.8">DS1</text>
<text x="135" y="111.5">C10</text>
<text x="135" y="113.2">47uF</text>
<text x="141.2" y="111.5">C11</text>
<text x="141.2" y="113.2">47uF</text>
<text x="157.9" y="110">TP 20-29 abd TP57 are PCB features for factory test.</text>
<text x="157.9" y="111.2">Other test points are via type where a wire can be soldered</text>
<text x="52.7" y="119.2">CON14</text>
<text x="53.2" y="116.4">R12</text>
<text x="53.2" y="118">4.99K</text>
<text x="65.7" y="116.4">J10</text>
<text x="69.2" y="116.4">NC</text>
<text x="75" y="119.2">INT_P</text>
<text x="89.8" y="116.4">3</text>
<text x="89.8" y="119.1">4</text>
<text x="92.2" y="114.4">SCL</text>
<text x="92.2" y="117.2">VDD</text>
<text x="98.8" y="117.2">LED3</text>
<text x="99.2" y="114.4">GND</text>
<text x="103.7" y="119.1">6</text>
<text x="103.7" y="116.4">7</text>
<text x="111.3" y="119.2">LED3_P</text>
<text x="112" y="115">LED2_P</text>
<text x="118" y="119.2">DS3</text>
<text x="118.7" y="115">DS2</text>
<text x="65.7" y="122">J11</text>
<text x="69.2" y="122">NC</text>
<text x="81.9" y="124.1">C8</text>
<text x="81.9" y="125.7">0.1uF</text>
<text x="92.2" y="120">INT</text>
<text x="96.8" y="125.3" transform="rotate(-90 96.8 125.3)">5</text>
<text x="97.7" y="122.9" transform="rotate(-90 97.7 122.9)">DNC</text>
<text x="98.8" y="120">LED2</text>
<text x="160.7" y="125.7">Title</text>
<text x="171.8" y="121.3">400 W Cesar Chavez</text>
<text x="171.8" y="122.6">Austin, TX 78701</text>
<text x="115" y="130.8">AS568A-203</text>
<text x="116.6" y="126.9">OR1</text>
<text x="160.7" y="129.6">Size</text>
<text x="162.1" y="131.7">B</text>
<text x="166.2" y="129.6">Document Number</text>
<text x="166.2" y="127.6">Sensor EXP</text>
<text x="166.2" y="131.7">SENSOR_STK</text>
<text x="206.8" y="129.6">Rev</text>
<text x="207.5" y="131.7">1.0</text>
<text x="160.7" y="133.8">Date:</text>
<text x="167.6" y="133.8">Friday, January 17, 2014</text>
<text x="188.6" y="133.8">Sheet</text>
<text x="195.3" y="133.8">1</text>
<text x="199.8" y="133.8">of</text>
<text x="203.7" y="133.8">1</text>
</g>
<g font-size="1">
<text x="22.4" y="1.1">5</text>
<text x="64.3" y="1.1">4</text>
<text x="106.2" y="1.1">3</text>
<text x="148.1" y="1.1">2</text>
<text x="190" y="1.1">1</text>
<text x=".4" y="18.9">D</text>
<text x="211.3" y="18.9">D</text>
<text x=".4" y="52">C</text>
<text x="211.3" y="52">C</text>
<text x=".4" y="85.2">B</text>
<text x="211.3" y="85.2">B</text>
<text x=".4" y="118.4">A</text>
<text x="211.3" y="118.4">A</text>
<text x="22.4" y="135.2">5</text>
<text x="64.3" y="135.2">4</text>
<text x="106.2" y="135.2">3</text>
<text x="148.1" y="135.2">2</text>
<text x="190" y="135.2">1</text>
</g>
<text font-size=".7" x="181" y="46.1" transform="rotate(-90 181 46.1)">-t°</text>
</svg>
